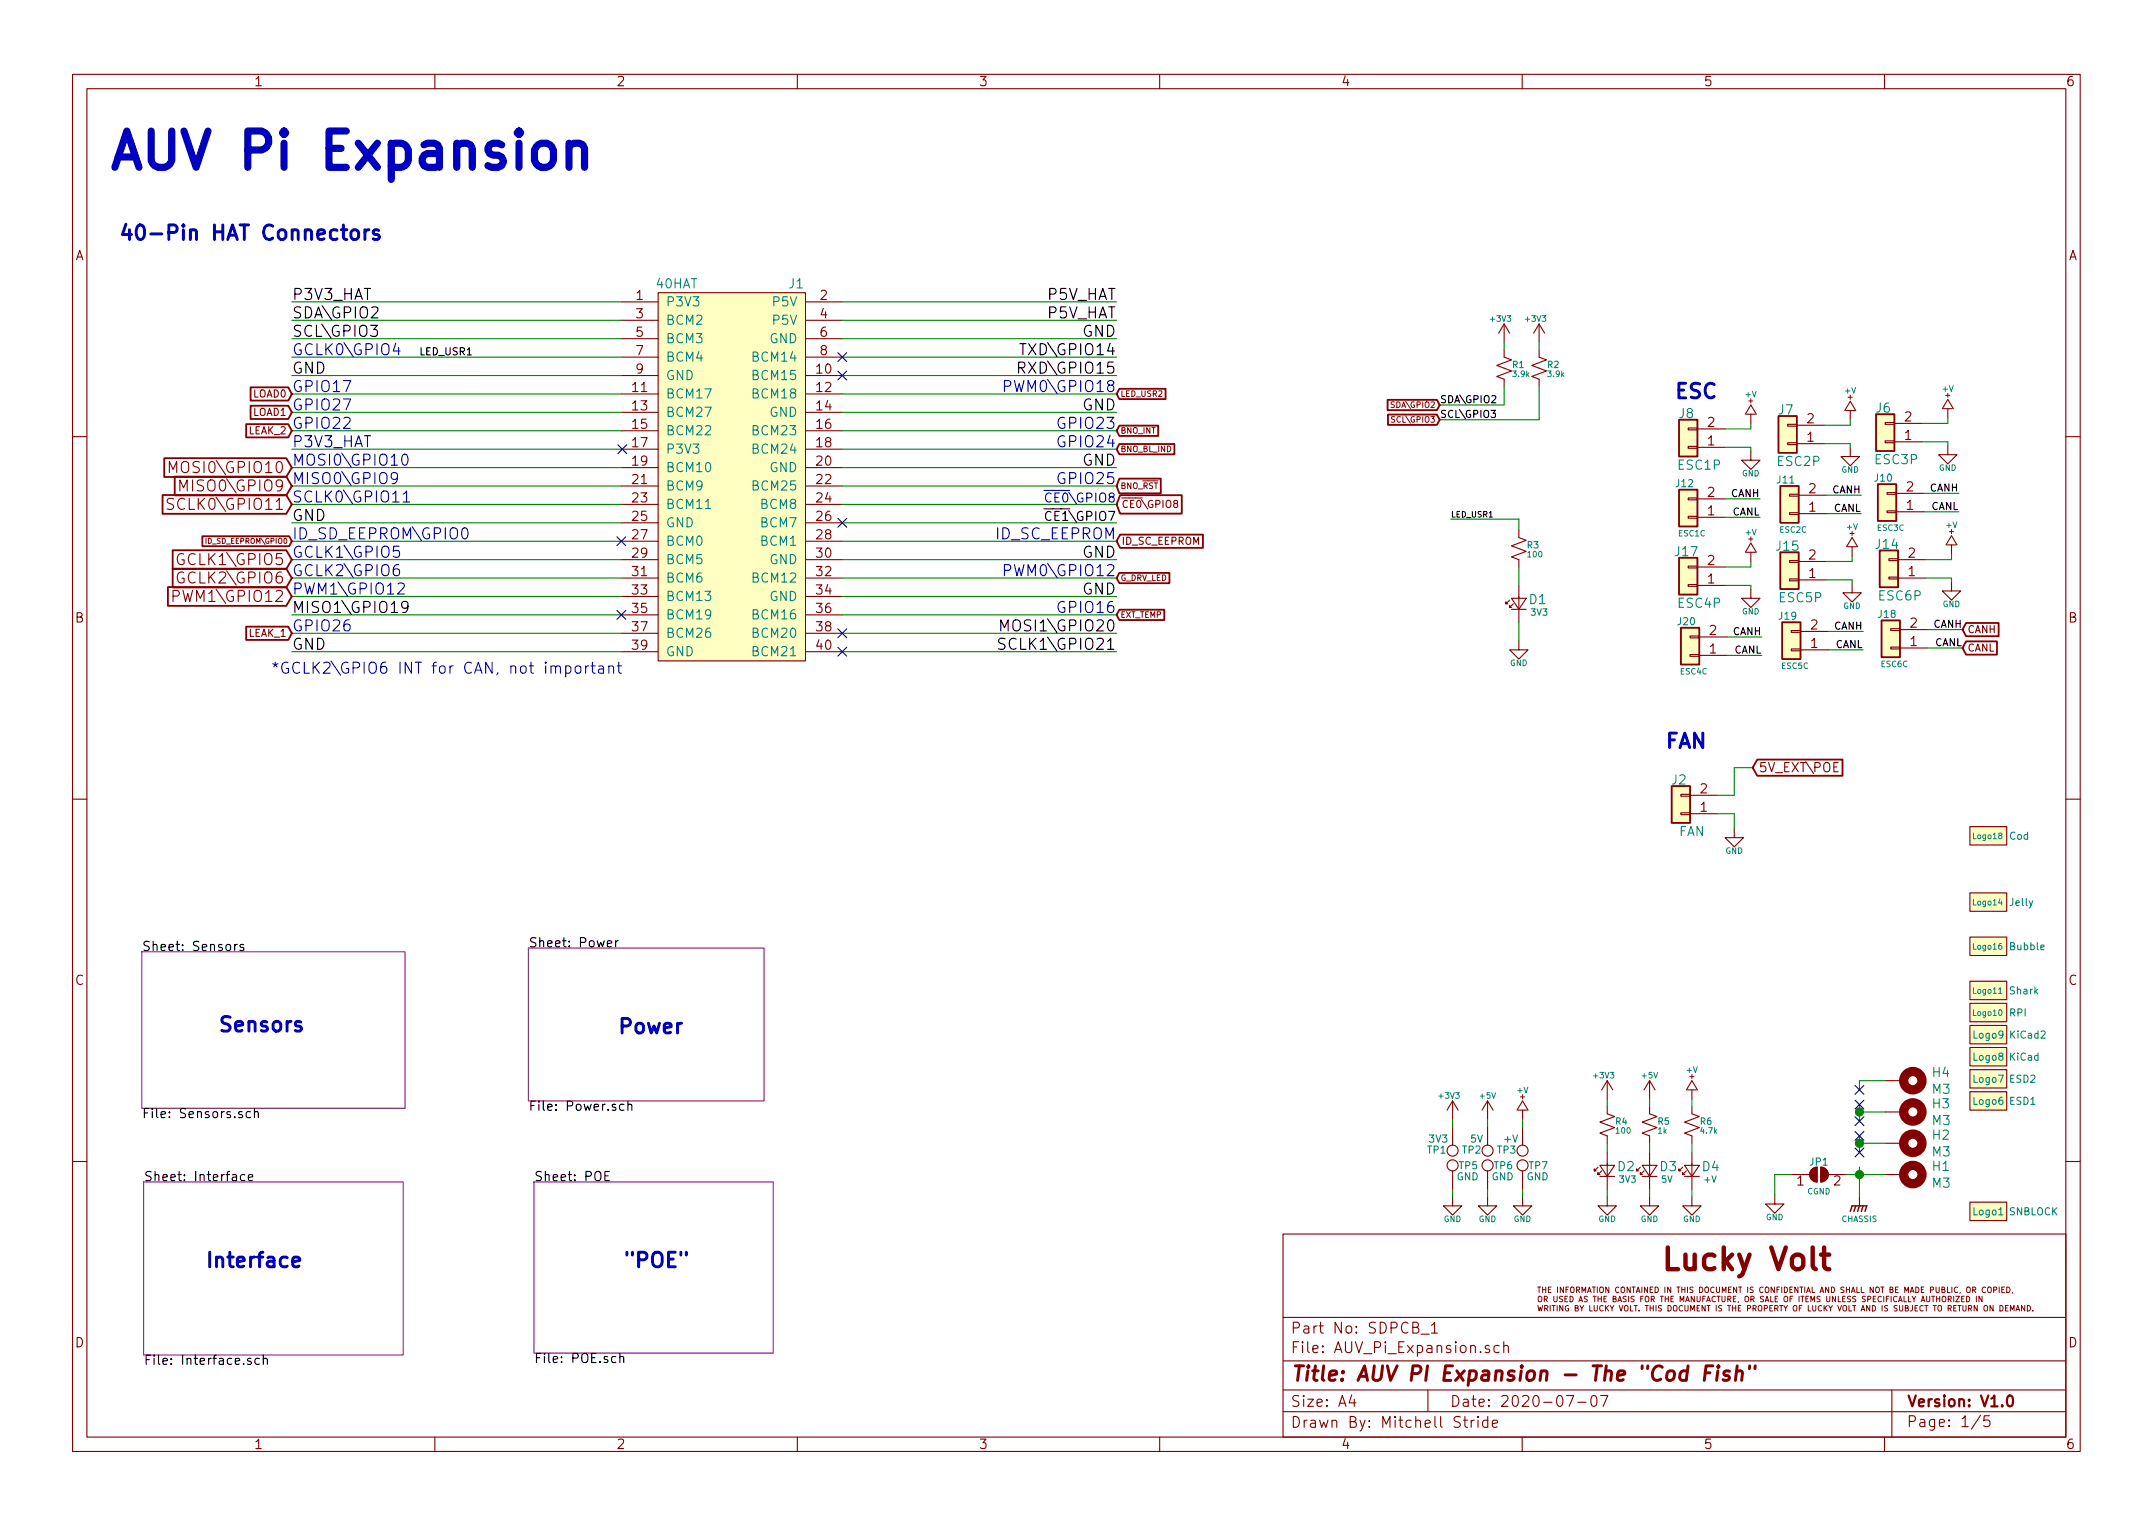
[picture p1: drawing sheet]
<svg xmlns="http://www.w3.org/2000/svg" width="297mm" height="210mm" viewBox="0 0 297 210" stroke-linecap="round" stroke-linejoin="round" font-family="sans-serif">
<g fill="none" stroke="#840000" stroke-width=".15">
<path d="M10 10.3h277v189.9h-277zM12 12.2h273v186.1h-273zM60 10.3v1.9M110 10.3v1.9M160 10.3v1.9M210 10.3v1.9M260 10.3v1.9M85.7 41.7h5.1M85.7 51.8h5.1M85.7 54.4h5.1M85.7 56.9h5.1M85.7 59.4h5.1"/>
<path d="M85.7 44.2h5.1M85.7 46.7h5.1M85.7 49.3h5.1M90.8 40.4h20.3v50.8h-20.3zM111.1 41.7h5.1M111.1 51.8h5.1M111.1 54.4h5.1M111.1 56.9h5.1M111.1 59.4h5.1M111.1 44.2h5.1M111.1 46.7h5.1M111.1 49.3h5.1"/>
<path d="M207.5 48.3v1l1 .4-2 .7 2 .8-2 .7 1 .4v1M207.5 44.7v2.5M207.5 44.7l-.7 1.3M207.5 44.7l.8 1.3M212.3 48.3v1l1.1 .4-2.1 .7 2.1 .8-2.1 .7 1 .4v1M212.3 44.7l-.7 1.3M212.3 44.7v2.5M212.3 44.7l.8 1.3M232.9 59h1.3v.3h-1.3zM234.2 59.2h3.8M240.8 57.1l.8-1.2 .7 1.2M240.9 57.1h1.3"/>
<path d="M241.6 57.1v1.3M246.6 58.5h1.3v.3h-1.3zM247.9 58.7h3.8M254.5 56.6l.8-1.2 .7 1.2M254.6 56.6h1.3M255.3 56.6v1.3M260.1 58.3h1.3v.2h-1.3zM261.4 58.4h3.8M268 56.4l.7-1.3 .8 1.3M268.1 56.4h1.3M268.7 56.4v1.3M10 60.2h2"/>
<path d="M23.4 65.2v-1.5l.5 1.1 .5-1.1v1.5M24 68.8a.68 .68 0 0 0-.9 .1 .36 .36 0 0 0 .3 .6 .53 .53 0 0 1 .6 .5l-.1 .1a.62 .62 0 0 1-.8 .1M24.8 67.7v-1.5l.5 1.1 .5-1.1v1.5M85.7 62h5.1M85.7 64.5h5.1M85.7 67.1h5.1M85.7 69.6h5.1M85.7 72.1h5.1M85.7 74.7h5.1M85.7 77.2h5.1M85.7 79.8h5.1M111.1 62h5.1"/>
<path d="M111.1 64.5h5.1M111.1 67.1h5.1M111.1 69.6h5.1M111.1 72.1h5.1M111.1 74.7h5.1M111.1 77.2h5.1M111.1 79.8h5.1M162.1 69.5l-.2-.3 .2-.2h.2l.2 .2-.1 .2-.3 .1-.2 .1v.2l.2 .2h.2l.2-.2v-.2l-.2-.1M209.5 73.1v1.1l1.1 .3-2.1 .8 2.1 .8-2.1 .7 1 .4v1M232.9 68.7h1.3v.3h-1.3zM232.9 71.2h1.3v.3h-1.3zM232.9 61.6h1.3v.2h-1.3z"/>
<path d="M232.9 78.1h1.3v.3h-1.3zM234.2 71.4h3.8M234.2 68.8h3.8M234.2 61.7h3.8M234.2 78.2h3.8M240.8 76.2l.8-1.3 .7 1.3M240.9 76.2h1.3M241.6 62.2v1.3h1.2l-1.2 1.3-1.3-1.3h1.3M241.6 76.2v1.3M246.6 61.1h1.3v.2h-1.3zM246.9 68.2h1.3v.2h-1.3zM246.9 70.7h1.3v.3h-1.3z"/>
<path d="M246.9 77.3h1.3v.3h-1.3zM246.9 79.9h1.3v.2h-1.3zM247.9 61.2h3.8M248.2 70.9h3.8M248.2 68.3h3.8M248.2 77.5h3.8M254.8 75.4l.7-1.2 .8 1.2M254.9 75.4h1.3M255.3 61.7v1.3h1.2l-1.2 1.3-1.3-1.3h1.3M255.5 75.4v1.3M260.1 60.8h1.3v.3h-1.3zM260.3 67.9h1.3v.3h-1.3z"/>
<path d="M260.3 70.5h1.3v.2h-1.3zM260.6 77.1h1.3v.2h-1.3zM260.6 79.6h1.3v.3h-1.3zM261.4 61h3.8M261.6 70.6h3.8M261.6 68.1h3.8M261.9 77.2h3.8M261.9 79.8h3.8M268.5 75.2l.7-1.3 .8 1.3M268.6 75.2h1.3M268.7 61.5v1.2h1.3l-1.3 1.3-1.2-1.3h1.2M269.2 75.2v1.2"/>
<path d="M285 60.2h2M23.9 82.2h.6a.41 .41 0 0 0 .3-.4 .41 .41 0 0 0-.3-.3h-.6v1.5M85.7 82.3h5.1M85.7 84.8h5.1M85.7 87.4h5.1M85.7 89.9h5.1M111.1 82.3h5.1M111.1 84.8h5.1M111.1 87.4h5.1M111.1 89.9h5.1M208.3 82.8l-.5 .5v-.2v.2h.2M208.5 82.5h2.1l-1.1 1.6z"/>
<path d="M208.5 84.1h2.1M208.8 83.3l-.5 .5v-.2v.2h.2M209.5 88.4v1.3h1.3l-1.3 1.2-1.2-1.2h1.2M209.5 80.8v5M232.9 80.6h1.3v.3h-1.3zM233.2 87.8h1.2v.2h-1.2zM233.2 90.3h1.2v.2h-1.2zM234.2 80.8h3.8M234.4 90.4h3.9M234.4 87.9h3.9M241.6 81.3v1.2h1.2l-1.2 1.3-1.3-1.3h1.3M247.1 87h1.3v.2h-1.3z"/>
<path d="M247.1 89.5h1.3v.3h-1.3zM248.2 80h3.8M248.4 89.7h3.8M248.4 87.1h3.8M255.5 80.5v1.3h1.3l-1.3 1.3-1.2-1.3h1.2M260.9 86.7h1.2v.3h-1.2zM260.9 89.3h1.2v.2h-1.2zM262.1 89.4h3.8M262.1 86.9h3.8M269.2 80.3v1.2h1.3l-1.3 1.3-1.2-1.3h1.2M10 110.3h2M231.9 109.6h1.3v.2h-1.3z"/>
<path d="M231.9 112.1h1.3v.3h-1.3zM233.2 112.3h3.8M233.2 109.7h3.8M239.3 114.3v1.3h1.2l-1.2 1.2-1.3-1.2h1.3M271.8 114h5.1v2.6h-5.1zM285 110.3h2M271.8 135.4h5.1v2.5h-5.1zM271.8 129.3h5.1v2.5h-5.1zM271.8 123.2h5.1v2.5h-5.1zM271.8 138.4h5.1v2.6h-5.1zM200.4 151.9v2.5M200.4 155.4v2.6"/>
<path d="M200.4 151.9l-.8 1.3M200.4 151.9l.8 1.3M205.2 151.9v2.5M205.2 155.4v2.6M205.2 151.9l-.7 1.3M205.2 151.9l.8 1.3M209.3 153.2l.8-1.3 .7 1.3M209.4 153.2h1.3M210.1 153.2v1.2M210.1 155.4v2.6M221.7 152.6v1.1l1.1 .3-2.1 .8 2.1 .8-2.1 .7 1 .4v1M221.7 149.1v2.5"/>
<path d="M221.7 159v5.1M221.7 149.1l-.7 1.3M221.7 149.1l.8 1.3M227.6 152.6v1.1l1 .3-2 .8 2 .8-2 .7 1 .4v1M227.6 149.1v2.5M227.6 159v5.1M227.6 149.1l-.8 1.3M227.6 149.1l.7 1.3M232.7 150.4l.7-1.3 .8 1.3M232.8 150.4h1.3M233.4 152.6v1.1l1 .3-2 .8 2 .8-2 .7 1 .4v1M233.4 150.4v1.2"/>
<path d="M233.4 159v5.1M260.1 149.1h2.5M260.1 157.7h2.5M260.1 153.4h2.5M271.8 141.5h5.1v2.5h-5.1zM271.8 144.5h5.1v2.6h-5.1zM271.8 147.6h5.1v2.5h-5.1zM271.8 150.6h5.1v2.6h-5.1zM10 160.2h2M177 170.3h108v28h-108zM200.4 165.1v1.3h1.3l-1.3 1.2-1.3-1.2h1.3M200.4 161.5v2.6"/>
<path d="M205.2 165.1v1.3h1.3l-1.3 1.2-1.2-1.2h1.2M205.2 161.5v2.6M210.1 165.1v1.3h1.2l-1.2 1.2-1.3-1.2h1.3M210.1 161.5v2.6M220.5 161l-.5 .5v-.2v.2h.2M220.7 160.8h2.1l-1.1 1.5zM220.7 162.3h2.1M221 161.5l-.5 .5v-.2v.2h.2M221.7 165.1v1.3h1.3l-1.3 1.2-1.2-1.2h1.2M226.3 161l-.5 .5v-.2v.2h.3M226.6 160.8h2l-1 1.5zM226.6 162.3h2"/>
<path d="M226.8 161.5l-.5 .5v-.2v.2h.3M227.6 165.1v1.3h1.3l-1.3 1.2-1.3-1.2h1.3M232.2 161l-.6 .5v-.2v.2h.3M232.4 160.8h2l-1 1.5zM232.4 162.3h2M232.7 161.5l-.5 .5v-.2v.2h.2M233.4 165.1v1.3h1.3l-1.3 1.2-1.2-1.2h1.2M244.9 164.8v1.3h1.2l-1.2 1.3-1.3-1.3h1.3M247.1 162h2.6M249.9 161.4l.4-.3 .4-.1v2.1a1.03 1.03 0 0 1-.9-.6 1.03 1.03 0 0 1 .1-1.1zM251.2 161a1.02 1.02 0 0 1 1 1 1.02 1.02 0 0 1-1 1.1zM252.2 162h2.6"/>
<path d="M256.5 165.1v1.3M260.1 162h2.5M271.8 165.9h5.1v2.5h-5.1zM285 160.2h2M60 198.3v1.9M110 198.3v1.9M160 198.3v1.9M177 194.8h108M177 191.8h108M177 187.8h108M177 181.8h108M186.5 192.5l-.4 1h1"/>
<path d="M186.8 193v1M196.1 184.1h1.1M197 191.8v3M197.5 182.8l.4-.4v1.5M197.5 183.9h.8M201.9 195.9h.6M202.1 195.4v1.3l.1 .1 .3 .1M203 195.9v1M203.4 195.9l-.3 .1-.1 .2M203.9 195.4l-.1 .1 .1 .1v-.2v.2M203.9 195.9v1M205.3 196a.48 .48 0 0 0-.7 .1l-.1 .1 .1 .6a.48 .48 0 0 0 .7 0"/>
<path d="M205.3 195.4v1.5M205.5 185.7l-.4-.1-.2 .3a.48 .48 0 0 0 .6 .3v.1v.2l-.2 .1-.4-.1M205.9 196.4l.7-.1v-.3l-.5-.1-.2 .2 .1 .7 .1 .1 .5-.1M206.8 185.7a.53 .53 0 0 0-.6 0v.8a.53 .53 0 0 0 .6 0M207.5 185.7a.38 .38 0 0 1 .6 .1v.8M207.5 185.1v1.5M210 198.3v1.9M216.1 192.5h1l-.6 1.5M217.7 193.5h1.1M219.6 192.7a.37 .37 0 0 1 .4-.2 .37 .37 0 0 1 .3 .3v.3a.72 .72 0 0 1-.3 .9l-.4-.1a1.41 1.41 0 0 1 0-1.2zM220.8 192.5h1l-.6 1.5M260 198.3v1.9"/>
<path d="M261 191.8v6.5M273.3 195.2l-1.3 2M274.5 195.3h-.7l-.1 .7a.62 .62 0 0 1 .7 0l.1 .2v.5l-.2 .1h-.4l-.2-.1"/>
<circle cx="200.4" cy="158.7" r=".76"/>
<circle cx="205.2" cy="158.7" r=".76"/>
<circle cx="210.1" cy="158.7" r=".76"/>
<circle cx="200.4" cy="160.8" r=".76"/>
<circle cx="205.2" cy="160.8" r=".76"/>
<circle cx="210.1" cy="160.8" r=".76"/>
</g>
<path d="M277 192.7a.37 .37 0 0 1 .4-.2 .37 .37 0 0 1 .3 .3v.3a.72 .72 0 0 1-.3 .9l-.4-.1a1.41 1.41 0 0 1 0-1.2z" fill="none" stroke="#840000" stroke-width=".3"/>
<path d="M235.3 189.4h.6M236.3 188.4h-.9l-.3 2M237 189.1l-.2 1.3M237.1 188.4l-.1 .1 .1 .1 .1-.1-.1-.1v.2M238.6 189.2a.49 .49 0 0 0-.8 .3l.3 .3 .4 .1 .1 .3-.3 .2-.6-.1M239.6 189.3a.5 .5 0 0 1 .8 .1l-.1 1M239.7 188.4l-.3 2M241.4 188.4v.4M242.2 188.4l-.1 .4" fill="none" stroke="#840000" stroke-width=".41"/>
<g fill="none" stroke="#840000" stroke-width=".14">
<path d="M28.4 74.3v.7M212.1 177.6h.5M212.2 178.9l.2-.1 .2 .1a.46 .46 0 0 1-.1 .7l-.3-.1zM212.3 177.6v.7M212.8 177.6v.7M212.8 177.9h.5M213.1 179.2h.3v-.3l-.3-.1v.8M213.2 179.2l.3 .4M213.3 177.6v.7M213.6 177.9h.3M214 177.6h-.4v.7h.4M214.4 178.8v.6l.1 .2h.3v-.2v-.6"/>
<path d="M214.9 177.6v.7M215.6 178.9l-.3-.1-.1 .1v.2l.3 .2 .1 .1-.2 .2h-.3M215.7 177.6v.7l-.4-.7v.7M215.9 179.2h.3M216.1 177.9h.2M216.3 178.8h-.4v.8h.4M216.4 177.6h-.3v.7M216.6 178.8a.38 .38 0 0 1 .4 .4 .38 .38 0 0 1-.4 .4zM216.7 177.7l.3-.1 .2 .2-.1 .4-.3 .1a.54 .54 0 0 1-.1-.6zM217.5 178l.4-.1v-.3h-.4v.7M217.7 178l.2 .3M217.8 179.6l.3-.8 .2 .8"/>
<path d="M217.9 179.4h.4M218.3 178.3v-.7l.2 .5 .3-.5v.7M219 178.9l-.3-.1-.1 .1a.34 .34 0 0 0 .3 .4v.3h-.3M219 178.3l.3-.7 .2 .7M219.1 178.1h.4M219.7 177.6h.4M219.8 178.8h.4M219.9 177.6v.7M220 178.8v.8M220.4 177.6v.7M220.5 179.2h.4M220.5 178.8v.8"/>
<path d="M220.7 177.7l.2-.1 .3 .1v.4l-.1 .2h-.2l-.2-.1zM220.9 178.8v.8M221.3 179.2h.2M221.6 178.8h-.3v.8h.3M222 177.6v.7l-.5-.7v.7M222.6 179.2h.3v-.3l-.3-.1v.8h.2l.2-.1v-.2l-.2-.1M223.2 179.6l.3-.8 .2 .8M223.3 179.4h.3M223.3 177.6a.35 .35 0 0 0-.4 .4 .35 .35 0 0 0 .4 .3M223.7 177.7l.1-.1h.2a.46 .46 0 0 1 0 .7l-.3-.1zM224.4 178.9h-.4v.2a.31 .31 0 0 1 .3 .4l-.4 .1M224.7 178.8v.8"/>
<path d="M224.9 177.6v.7l-.4-.7v.7M225.2 177.6h.4M225.4 177.6v.7M225.5 178.9h-.5a.34 .34 0 0 0 .4 .4v.3h-.4M225.8 178.3l.2-.7 .3 .7M225.8 178.1h.4M226.4 179.2h.2M226.5 177.6v.7M226.7 178.8h-.3v.8M227 178.9l.2-.1 .3 .1v.4l-.1 .3h-.2l-.2-.1zM227.3 177.6v.7l-.4-.7v.7M227.7 177.9h.2"/>
<path d="M227.8 179.2h.4v-.3l-.4-.1v.8M228 179.2l.2 .4M228 177.6h-.3v.7h.3M228.3 177.6a.39 .39 0 0 1 .5 .3 .39 .39 0 0 1-.5 .4zM229.1 178.8h.4M229.3 178.8v.8M229.7 177.6v.7M229.7 179.2h.5M229.7 178.8v.8M230.2 178.8v.8M230.5 177.6v.7l-.4-.7v.7M230.5 179.2h.3"/>
<path d="M230.9 178.8h-.4v.8h.4M231.5 177.6v.7M231.8 179.6v-.8l.3 .6 .2-.6v.8M232 177.9h.5M232 177.6v.7M232.5 177.6v.7M232.6 179.6l.2-.8 .3 .8M232.6 179.4h.4M232.8 177.6v.7M233.6 177.6h-.4a.34 .34 0 0 0 .4 .4l-.1 .3h-.4M233.8 178.8v.8l-.5-.8v.8M234.1 178.8v.6l.2 .2h.2l.1-.2v-.6"/>
<path d="M234.5 177.6a.38 .38 0 0 1 .4 .3 .38 .38 0 0 1-.4 .4zM234.9 179.2h.3M235.3 177.7l.2-.1 .2 .2v.4l-.4 .1a.54 .54 0 0 1 0-.6zM235.3 178.8h-.4v.8M235.5 179.6l.2-.8 .3 .8M235.5 179.4h.4M236.5 177.6a.33 .33 0 0 0-.5 .3 .33 .33 0 0 0 .5 .4M236.7 178.9a.34 .34 0 0 0-.5 .3 .34 .34 0 0 0 .5 .3M236.8 177.6v.6l.2 .1h.2v-.7M236.9 178.8h.4M237.1 178.8v.8M237.6 178.8v.6l.1 .2 .3-.1v-.7"/>
<path d="M237.6 178.3v-.7l.3 .5 .2-.5v.7M238.4 179.2h.3l.1-.3-.4-.1v.8M238.5 177.9h.2M238.6 179.2l.2 .4M238.8 177.6h-.3v.7h.3M239.1 179.2h.3M239.5 178.8h-.4v.8h.4M239.6 177.6v.7l-.4-.7v.7M239.9 179.6l-.1 .1M240.1 177.6v.7M240.8 178.9l.1-.1 .2 .1a.44 .44 0 0 1-.1 .7l-.2-.1zM241.1 177.6v.7"/>
<path d="M241.6 179.2h.3l.1-.3-.4-.1v.8M241.8 179.2l.2 .4M241.9 177.6h-.3l-.1 .1v.2a.31 .31 0 0 1 .4 .4h-.4M243.2 177.6a.34 .34 0 0 0-.4 .1 .34 .34 0 0 0 0 .4l.1 .2h.3M243.3 178.9h-.4a.34 .34 0 0 0 .4 .4l-.1 .3h-.3M243.5 179.6l.3-.8 .2 .8M243.6 177.7l.1-.1h.2a.44 .44 0 0 1-.1 .7l-.2-.1zM243.6 179.4h.4M244.3 178.8v.8h.4M244.8 177.6v.7l-.5-.7v.7M244.9 179.2h.3M245.2 177.9h.2"/>
<path d="M245.3 178.8h-.4v.8h.4M245.5 177.6h-.3v.7M245.8 177.6v.7M246.2 177.6a.38 .38 0 0 1 .4 .3 .38 .38 0 0 1-.4 .4zM246.2 178.9l.3-.1 .1 .3v.4l-.3 .1a.54 .54 0 0 1-.1-.7zM246.9 177.9h.3M247 179.2h.2M247.3 177.6h-.4v.7h.4M247.3 178.8h-.3v.8M248.1 177.6v.7l-.5-.7v.7M248.2 178.8v.8M248.5 178.8h.4"/>
<path d="M248.5 177.6v.7M248.7 178.8v.8M249 177.6v.7M249.1 179.2h.3M249.3 178.3l.2-.7 .3 .7M249.3 178.1h.4M249.5 178.8h-.4v.8h.4M249.8 179.6v-.8l.3 .6 .2-.6v.8M250 177.6v.7h.4M251.1 178.3l.3-.7 .2 .7M251.1 178.9h-.4a.34 .34 0 0 0 .4 .4l-.1 .3h-.3M251.2 178.1h.3"/>
<path d="M252 178.8v.6l.2 .2 .2-.1 .1-.7M252.3 177.6v.7l-.4-.7v.7M252.7 177.6a.38 .38 0 0 1 .4 .3 .38 .38 0 0 1-.4 .4zM253.2 178.8v.8l-.4-.8v.8M253.6 178.8v.8h.4M254.2 179.2h.3M254.4 177.6h-.4a.34 .34 0 0 0 .4 .4l-.1 .3h-.3M254.6 178.8h-.4v.8h.4M254.7 177.9h.5M254.7 177.6v.7M255.2 177.6v.7M255.3 178.9l-.3-.1-.1 .1a.34 .34 0 0 0 .4 .4l-.1 .3h-.3"/>
<path d="M255.4 178.3l.3-.7 .2 .7M255.5 178.1h.4M256 178.9l-.2-.1-.2 .2 .1 .2 .3 .1v.3h-.4M256.2 177.6v.7h.3M256.8 177.6v.7h.4M257.4 178.9l-.4-.1-.1 .1a.34 .34 0 0 0 .4 .4v.3h-.4M257.7 179.2h.3l.1-.3-.4-.1v.8M258.4 177.6v.7l-.4-.7v.7M258.4 179.2h.3M258.8 177.7l.2-.1h.2a.44 .44 0 0 1-.1 .7l-.3-.1zM258.8 178.8h-.4v.8h.4M259.5 177.6h.4"/>
<path d="M259.6 178.9a.34 .34 0 0 0-.5 .3 .34 .34 0 0 0 .5 .3M259.7 177.6v.7M259.9 178.8v.8M260.2 179.2h.3M260.6 178.8h-.4v.8M260.8 177.9h.3v-.3h-.3v.7h.3l.1-.2-.2-.2M260.9 178.8v.8M261.5 177.9h.3M261.7 178.9a.35 .35 0 0 0-.5 .3 .35 .35 0 0 0 .5 .4v-.1M261.9 177.6h-.4v.7h.4M261.9 179.6l.3-.8 .2 .8M262 179.4h.4"/>
<path d="M262.7 178.8v.8h.3M262.8 178.3v-.7l.2 .5 .3-.5v.7M263.3 178.8v.8h.4M263.6 178.3l.2-.7 .3 .7M263.6 178.1h.4M263.8 178.8l.3 .4 .2-.4M264.1 179.2v.4M264.3 177.6a.38 .38 0 0 1 .4 .3 .38 .38 0 0 1-.4 .4zM265 179.6l.3-.8 .3 .8M265.1 177.9h.2M265.1 179.4h.4M265.4 177.6h-.3v.7h.3"/>
<path d="M265.8 178.8v.6l.1 .2h.3v-.2v-.6M266.3 178l.5-.1v-.3h-.5v.7M266.5 178.8h.4M266.7 178.8v.8M267.1 177.6v.6l.2 .1h.2v-.7M267.2 179.2h.4M267.2 178.8v.8M267.6 178.8v.8M267.9 177.9h.4v-.3h-.4v.7h.3l.2-.2-.2-.2M268 178.9l.1-.1 .3 .1 .1 .4-.1 .3h-.3l-.1-.1zM268.7 177.6v.7h.3M268.8 179.2h.4v-.3l-.4-.1v.8"/>
<path d="M269 179.2l.2 .4M269.3 177.6v.7M269.5 178.8v.8M269.8 178.8h.5l-.5 .8h.5M270.1 177.6a.35 .35 0 0 0-.5 .4 .35 .35 0 0 0 .5 .3M270.5 178.3l-.1 .1M270.6 179.2h.3M271 178.8h-.4v.8h.4M271.3 178.8a.38 .38 0 0 1 .5 .4 .38 .38 0 0 1-.5 .4zM271.3 177.7l.2-.1 .3 .1v.4l-.1 .2h-.2l-.2-.1zM272.2 178l.3-.1v-.3h-.3v.7M272.3 178l.3 .3"/>
<path d="M272.7 178.8v.8M273.5 178.8v.8l-.5-.8v.8M273.9 177.6a.34 .34 0 0 0-.4 .3 .34 .34 0 0 0 .4 .4M274.3 177.7l.1-.1 .3 .1v.4l-.1 .2h-.2l-.1-.1zM275.1 178l.4-.1v-.3h-.4v.7M275.8 177.6v.7M276.2 177.9h.2M276.6 177.6h-.4v.7h.4M276.9 177.6a.39 .39 0 0 1 .4 .3 .39 .39 0 0 1-.4 .4zM277.7 178.3l-.1 .1M212.2 180.1l.1 .8 .2-.6 .1 .6 .2-.8M213.1 180.5h.4v-.3l-.4-.1v.8"/>
<path d="M213.3 180.5l.3 .4M213.9 180.1v.8M214.1 180.1h.5M214.4 180.1v.8M214.8 180.1v.8M215.6 180.1v.8l-.4-.8v.8M216.4 180.2a.34 .34 0 0 0-.5 .3 .34 .34 0 0 0 .5 .3v-.3h-.1M217.3 180.5l.4-.1v-.2l-.4-.1v.8h.3l.2-.3-.2-.1M218 180.1l.2 .4 .3-.4M218.2 180.5v.4M219.3 180.1v.8h.4M219.9 180.1v.6l.2 .2 .2-.1 .1-.7"/>
<path d="M221.2 180.2a.34 .34 0 0 0-.5 .3 .34 .34 0 0 0 .5 .3M221.5 180.1v.8M221.6 180.4l.3 .5M221.9 180.1l-.4 .4M222.1 180.1l.3 .4 .3-.4M222.4 180.5v.4M223.4 180.1l.2 .8 .3-.8M224.2 180.2l.2-.1 .2 .3v.4h-.4a.54 .54 0 0 1 0-.6zM224.9 180.1v.8h.4M225.5 180.1h.4M225.7 180.1v.8M226.1 180.8v.1"/>
<path d="M227 180.1h.4M227.2 180.1v.8M227.7 180.1v.8M227.7 180.5h.4M228.1 180.1v.8M228.5 180.1v.8M229.2 180.2l-.3-.1-.1 .1v.2l.4 .1v.2l-.1 .2-.3-.1M230.1 180.1a.39 .39 0 0 1 .5 .4 .39 .39 0 0 1-.5 .4zM230.9 180.2l.1-.1 .3 .1 .1 .4-.1 .2-.3 .1-.1-.1zM232.1 180.2a.34 .34 0 0 0-.5 .3 .34 .34 0 0 0 .5 .3M232.5 180.1v.6l.1 .2 .3-.1v-.7M233.2 180.9v-.8l.3 .6 .3-.6v.8"/>
<path d="M234.1 180.5h.3M234.5 180.1h-.4v.8h.4M235.3 180.1v.8l-.5-.8v.8M235.5 180.1h.4M235.7 180.1v.8M236.8 180.1v.8M237.5 180.2l-.3-.1-.1 .1a.34 .34 0 0 0 .4 .4v.2h-.4M238.3 180.1h.5M238.6 180.1v.8M239 180.5h.5M239 180.1v.8M239.5 180.1v.8"/>
<path d="M239.8 180.5h.3M240.2 180.1h-.4v.8h.4M241.1 180.5l.4-.1v-.2l-.4-.1v.8M241.9 180.5l.4-.1v-.2l-.4-.1v.8M242 180.5l.3 .4M242.6 180.2l.3-.1 .2 .3v.4h-.4a.54 .54 0 0 1-.1-.6zM243.4 180.5h.4v-.3l-.4-.1v.8M244.2 180.5h.2M244.6 180.1h-.4v.8h.4M244.9 180.5h.3l.1-.3-.4-.1v.8M245.1 180.5l.2 .4M245.5 180.1h.4"/>
<path d="M245.7 180.1v.8M246.1 180.1l.3 .4 .2-.4M246.4 180.5v.4M247.4 180.2l.3-.1 .2 .3v.4h-.4a.54 .54 0 0 1-.1-.6zM248.2 180.5h.3M248.6 180.1h-.4v.8M249.5 180.1v.8h.3M250.1 180.1v.6l.1 .2 .3-.1v-.7M251.3 180.2a.34 .34 0 0 0-.5 .3 .34 .34 0 0 0 .5 .3M251.7 180.1v.8M251.8 180.4l.3 .5M252.1 180.1l-.4 .4"/>
<path d="M252.3 180.1l.3 .4 .2-.4M252.6 180.5v.4M253.5 180.1l.3 .8 .3-.8M254.3 180.2l.3-.1 .2 .3-.1 .4h-.3a.54 .54 0 0 1-.1-.6zM255.1 180.1v.8h.4M255.6 180.1h.4M255.8 180.1v.8M256.8 180.9l.2-.8 .3 .8M256.8 180.7h.4M258 180.1v.8l-.5-.8v.8M258.3 180.1a.39 .39 0 0 1 .5 .4 .39 .39 0 0 1-.5 .4zM259.7 180.1v.8"/>
<path d="M260.4 180.2l-.3-.1-.1 .2v.1a.31 .31 0 0 1 .4 .4h-.4M261.7 180.2l-.3-.1-.1 .1v.2l.4 .1v.2l-.1 .2-.3-.1M262.1 180.1v.6l.1 .2 .2-.1 .1-.1v-.6M262.9 180.5l.3-.1v-.2l-.3-.1v.8h.2l.2-.1v-.2l-.2-.1M263.9 180.1v.6l-.2 .1-.1 .1M264.2 180.5h.3M264.6 180.1h-.4v.8h.4M265.3 180.2a.34 .34 0 0 0-.4 0 .34 .34 0 0 0 0 .5l.1 .1h.3M265.6 180.1h.4M265.8 180.1v.8M266.7 180.1h.5M266.9 180.1v.8"/>
<path d="M267.4 180.2l.1-.1 .3 .1 .1 .4-.1 .2-.3 .1-.1-.1zM268.8 180.5l.4-.1v-.2l-.4-.1v.8M269 180.5l.2 .4M269.5 180.5h.3M269.9 180.1h-.4v.8h.4M270.1 180.1h.5M270.3 180.1v.8M270.8 180.1v.6l.2 .2 .2-.1v-.7M271.6 180.5h.4v-.3l-.4-.1v.8M271.8 180.5l.2 .4M272.8 180.1v.8l-.4-.8v.8M273.8 180.2l.2-.1 .2 .1v.4l-.1 .2-.2 .1-.1-.1-.1-.4z"/>
<path d="M275 180.1v.8l-.5-.8v.8M275.9 180.1a.38 .38 0 0 1 .5 .4 .38 .38 0 0 1-.5 .4zM276.7 180.5h.2M277.1 180.1h-.4v.8h.4M277.4 180.9v-.8l.2 .6 .3-.6v.8M278.1 180.9l.3-.8 .2 .8M278.2 180.7h.4M279.3 180.1v.8l-.4-.8v.8M279.7 180.1a.38 .38 0 0 1 .4 .4 .38 .38 0 0 1-.4 .4zM280.5 180.8v.1"/>
</g>
<path d="M251.2 173.1h1.2M251.7 172.1v2.6l.1 .2 .3 .2h.3" fill="none" stroke="#840000" stroke-width=".61"/>
<path d="M19.6 131.3h36.3v21.6h-36.3zM72.9 130.8h32.5v21.1h-32.5zM19.8 163.1h35.8v23.8h-35.8zM73.7 163.1h33v23.6h-33z" fill="none" stroke="#840084" stroke-width=".15"/>
<g fill="none" stroke="#000" stroke-width=".15">
<path d="M140.5 50.7h.6a.41 .41 0 0 0 .3-.4 .41 .41 0 0 0-.3-.3h-.6v1.5M140.7 47.4h.9M144 70.2h1.3M145 70.7a.5 .5 0 0 0-.6 0 .5 .5 0 0 0-.2 .6 .47 .47 0 0 0 .3 .4 .47 .47 0 0 0 .5 0M56.3 83.6l-.3 .3h-.3l-.3-.3v-.3l.2-.2 .4-.1 .2 .1a1.06 1.06 0 0 1-.3 1.4h-.3M138.1 87v-1.5l.5 1.1 .5-1.1v1.5M138.7 88.1a.68 .68 0 0 0-.9 .1 .36 .36 0 0 0 .3 .6 .53 .53 0 0 1 .6 .5l-.1 .1a.62 .62 0 0 1-.8 .1M32.4 130.3v.8M32.7 130.3h-.2l-.1 .2M33.6 130.3a.32 .32 0 0 0-.5 .2l.1 .2 .4 .1 .1 .1-.1 .2h-.1h-.4M83.8 130.2l.6-.1-.1-.3h-.3l-.2 .2v.6h.5M84.9 129.8v.8"/>
<path d="M85.3 129.8h-.2l-.2 .2M34.6 153.4h-.4l-.2 .2v.4l.1 .1h.5M35.1 153.5l.1-.1a.31 .31 0 0 1 .4 .1v.7M35.1 152.9v1.3M86.1 152.4l-.4-.1-.2 .3v.4l.1 .1h.5M86.6 152.5l.1-.1a.31 .31 0 0 1 .5 .1v.7M86.6 151.9v1.3M33.8 162.1l-.4-.1-.2 .3v.4l.1 .1h.5M34.3 162.5l.6-.1-.1-.3-.4-.1-.1 .2v.6h.5M83.5 162.2h.4M84.1 161.6h-.6v1.3h.6M34.6 187.4a.32 .32 0 0 0-.5 .2l.1 .2h.3l.2 .2-.2 .2h-.4"/>
<path d="M35.8 187.4h-.4l-.2 .2v.4l.1 .2h.5M36.3 187.5l.1-.1a.32 .32 0 0 1 .5 .2v.6M36.3 187v1.2M85.5 187.3l.1-.1a.31 .31 0 0 1 .5 .1v.7M85.5 186.7v1.3"/>
</g>
<g fill="#ffffc2" stroke="#ffffc2" stroke-width=".14">
<path d="M231.6 67.6h2.6v5h-2.6z"/>
<path d="M271.8 135.4h5.1v2.5h-5.1z"/>
<path d="M271.8 129.3h5.1v2.5h-5.1z"/>
<path d="M271.8 123.2h5.1v2.5h-5.1z"/>
<path d="M231.6 57.9h2.6v5.1h-2.6z"/>
<path d="M245.4 57.4h2.5v5.1h-2.5z"/>
<path d="M258.8 57.1h2.6v5.1h-2.6z"/>
<path d="M271.8 138.4h5.1v2.6h-5.1z"/>
<path d="M90.8 40.4h20.3v50.8h-20.3z"/>
<path d="M245.6 67.1h2.6v5h-2.6z"/>
<path d="M259.1 66.8h2.5v5.1h-2.5z"/>
<path d="M230.6 108.5h2.6v5h-2.6z"/>
<path d="M231.6 77h2.6v5h-2.6z"/>
<path d="M271.8 114h5.1v2.6h-5.1z"/>
<path d="M259.6 85.6h2.5v5.1h-2.5z"/>
<path d="M259.3 75.9h2.6v5.1h-2.6z"/>
<path d="M245.9 85.8h2.5v5.1h-2.5z"/>
<path d="M245.6 76.2h2.6v5.1h-2.6z"/>
<path d="M231.9 86.6h2.5v5.1h-2.5z"/>
<path d="M271.8 141.5h5.1v2.5h-5.1z"/>
<path d="M271.8 144.5h5.1v2.6h-5.1z"/>
<path d="M271.8 147.6h5.1v2.5h-5.1z"/>
<path d="M271.8 150.6h5.1v2.6h-5.1z"/>
<path d="M271.8 165.9h5.1v2.5h-5.1z"/>
</g>
<g fill="none" stroke="#840000" stroke-width=".25">
<path d="M34 58.5h5.8l.5 .9-.5 .9h-5.8zM34.6 56h5.2l.5 .9-.5 .9h-5.2zM34.6 53.4h5.2l.5 1-.5 .9h-5.2zM154.4 53.6h6.4v1.5h-6.4l-.3-.7zM154.4 58.7h5.4v1.4h-5.4l-.3-.7zM191.4 55.2h6.8l.4 .7-.4 .7h-6.8zM191.5 57.2h6.7l.4 .7-.4 .7h-6.7zM231.6 57.9h2.6v5.1h-2.6zM245.4 57.4h2.5v5.1h-2.5zM258.8 57.1h2.6v5.1h-2.6zM22.4 68.3h17.1l.8 1.3-.8 1.3h-17.1zM22.7 63.2h16.8l.8 1.3-.8 1.3h-16.8z"/>
<path d="M23.8 75.9h15.7l.8 1.3-.8 1.3h-15.7zM23.8 78.5h15.7l.8 1.3-.8 1.2h-15.7zM24.1 65.8h15.4l.8 1.3-.8 1.2h-15.4zM27.9 74h12l.4 .7-.4 .7h-12zM154.4 66h5.7v2.1h-5.7l-.3-1zM154.4 79h6.9v1.5h-6.9l-.3-.7zM154.4 61.3h7.6v1.4h-7.6l-.3-.7zM154.5 73.8h11.5v1.8h-11.5l-.4-.9zM154.5 68.3h8.5v2.6h-8.5l-.4-1.3zM231.6 67.6h2.6v5h-2.6zM231.6 77h2.6v5h-2.6zM245.6 67.1h2.6v5h-2.6z"/>
<path d="M245.6 76.2h2.6v5.1h-2.6zM259.1 66.8h2.5v5.1h-2.5zM259.3 75.9h2.6v5.1h-2.6zM23.2 81h16.3l.8 1.3-.8 1.3h-16.3zM34 86.5h5.8l.5 .9-.5 .9h-5.8zM154.4 84.1h6.2v1.4h-6.2l-.3-.7zM231.9 86.6h2.5v5.1h-2.5zM245.9 85.8h2.5v5.1h-2.5zM259.6 85.6h2.5v5.1h-2.5zM271.2 85.9h4.5v1.9h-4.5l-.4-.9zM271.2 88.5h4.3v1.8h-4.3l-.4-.9zM230.6 108.5h2.6v5h-2.6z"/>
<path d="M242.4 104.8h11.8v2.2h-11.8l-.6-1.1z"/>
</g>
<path d="M275.7 137.1h.5" fill="none" stroke="#008484" stroke-width=".14"/>
<g fill="none" stroke="#840000" stroke-width="1.3">
<circle cx="263.9" cy="157.7" r="1.27"/>
<circle cx="263.9" cy="153.4" r="1.27"/>
<circle cx="263.9" cy="149.1" r="1.27"/>
<circle cx="263.9" cy="162" r="1.27"/>
</g>
<path d="M97.3 70.1h.7M275.8 167.6h.5" fill="none" stroke="#008484" stroke-width=".15"/>
<path d="M255.3 167.1l.2-.7h2.1l-.3 .7M256 166.4l-.2 .7M256.5 166.4l-.2 .7M257 166.4l-.2 .7" fill="none" stroke="#840000" stroke-width=".2"/>
<g fill="#840000" stroke="#840000" stroke-width=".15">
<path d="M249.9 161.4l.4-.3 .4-.1v2.1a1.03 1.03 0 0 1-.9-.6 1.03 1.03 0 0 1 .1-1.1z"/>
<path d="M251.2 161a1.02 1.02 0 0 1 1 1 1.02 1.02 0 0 1-1 1.1z"/>
</g>
<g fill="none" stroke="#008400" stroke-width=".15">
<path d="M40.3 46.7h45.4M40.3 44.2h45.4M40.3 54.4h45.4M40.3 41.7h45.4M40.3 49.3h45.4M40.3 56.9h45.4M40.3 59.4h45.4M40.3 51.8h45.4M116.2 46.7h37.9M116.2 44.2h37.9M116.2 54.4h37.9M116.2 41.7h37.9"/>
<path d="M116.2 49.3h37.9M116.2 56.9h37.9M116.2 59.4h37.9M116.2 51.8h37.9M207.5 53.3v2.6h-8.9M207.5 47.2v1.1M212.3 47.2v1.1M212.3 53.3v4.6h-13.7M241.6 58.4v.8h-3.6M255.3 57.9v.8h-3.6M268.7 57.7v.7h-3.5M40.3 79.8h45.4"/>
<path d="M40.3 77.2h45.4M40.3 62h45.4M40.3 67.1h45.4M40.3 74.7h45.4M40.3 72.1h45.4M40.3 64.5h45.4M40.3 69.6h45.4M116.2 79.8h37.9M116.2 77.2h37.9M116.2 62h37.9M116.2 67.1h37.9M116.2 74.7h37.9"/>
<path d="M116.2 72.1h37.9M116.2 64.5h37.9M116.2 69.6h37.9M200.2 71.6h9.3v1.5M209.5 78.2v2.6M238 61.7h3.6v.5M238 71.4h4.8M238 68.8h4.8M241.6 77.5v.7h-3.6M251.7 61.2h3.6v.5M252 70.9h4.8M252 68.3h4.8"/>
<path d="M255.5 76.7v.8h-3.5M265.2 61h3.5v.5M265.4 70.6h4.9M265.4 68.1h4.9M265.7 79.8h3.5v.5M269.2 76.4v.8h-3.5M40.3 82.3h45.4M40.3 89.9h45.4M40.3 87.4h45.4M40.3 84.8h45.4M116.2 82.3h37.9M116.2 89.9h37.9"/>
<path d="M116.2 87.4h37.9M116.2 84.8h37.9M209.5 85.8v2.6M238 80.8h3.6v.5M238.3 87.9h4.8M238.3 90.4h4.8M252 80h3.5v.5M252.2 87.1h4.8M252.2 89.7h4.8M265.9 86.9h4.9M265.9 89.4h4.9M237 112.3h2.3v2"/>
<path d="M241.8 105.9h-2.5v3.8h-2.3M200.4 154.4v1M205.2 154.4v1M210.1 154.4v1M221.7 151.6v1M221.7 157.7v1.3M227.6 151.6v1M227.6 157.7v1.3M233.4 151.6v1M233.4 157.7v1.3M256.5 152.4v2.3M256.5 156.7v2.3"/>
<path d="M256.5 157.7h3.6M256.5 153.4h3.6M260.1 149.1h-3.6v1.3M200.4 164.1v1M205.2 164.1v1M210.1 164.1v1M221.7 164.1v1M227.6 164.1v1M233.4 164.1v1M247.1 162h-2.2v2.8M254.8 162h5.3M256.5 161v4.1"/>
</g>
<g fill="none" stroke="#0000c2" stroke-width=".15">
<path d="M54.6 47.3l-.3 1.1h.9M55 47.9v1M138.6 53.3h.6a.41 .41 0 0 0 .3-.4 .41 .41 0 0 0-.3-.4h-.6v1.5M54.8 65.8l-.2 .3h-.5a.61 .61 0 0 1 0-.8l.2-.1h.3l.2 .1a1.06 1.06 0 0 1-.4 1.4h-.3M55 77.9a.62 .62 0 0 0-.7 .6v.8a.48 .48 0 0 0 .8 0 .65 .65 0 0 0-.1-.8 .51 .51 0 0 0-.7 .3M55.1 75.4h-.8v.7a.62 .62 0 0 1 .8 0 .65 .65 0 0 1-.1 .7l-.5 .1-.2-.2M55.6 62.8a.36 .36 0 0 1 .3-.1 .36 .36 0 0 1 .3 .2 .94 .94 0 0 1-.3 1.3 .36 .36 0 0 1-.4-.3 1.28 1.28 0 0 1 .1-1.1zM55.6 68.2l.5-.5v1.6M55.6 69.3h.9M138.6 78.7h.6a.41 .41 0 0 0 .3-.4 .41 .41 0 0 0-.3-.4h-.6v1.5M144 67.7h1.3M145 68.1a.5 .5 0 0 0-.6 0 .5 .5 0 0 0-.2 .6 .47 .47 0 0 0 .3 .5 .47 .47 0 0 0 .5 0"/>
<path d="M54.9 80.6l.2-.2h.4a.39 .39 0 0 1 .2 .7l-.9 .9h1M78.1 91.9h.4l.3 .2v.5l-.2 .2-.1 .1-.4-.1M79.4 92a.41 .41 0 0 1 .7 .1v.6a.41 .41 0 0 1-.4 .2 .41 .41 0 0 1-.4-.3zM80.8 91.9v1M81.2 91.9h-.3l-.1 .2M81.5 91.9h.6M81.7 91.4v1.3l.1 .1 .3 .1M82.6 91.9h.2h.4l.1 1M83.3 92.2l-.5 .1a.31 .31 0 0 0-.3 .3 .31 .31 0 0 0 .3 .3l.5-.1M84 92a.4 .4 0 0 1 .7 .1v.8M84 91.9v1M85.2 91.9h.5"/>
<path d="M85.4 91.4v1.3v.1l.3 .1"/>
</g>
<path d="M78.5 19.8v3.3M78.5 20.2a1.36 1.36 0 0 1 1.9-.2l.2 .5v2.6" fill="none" stroke="#0000c2" stroke-width=".99"/>
<path d="M48.5 31.9a.55 .55 0 0 1 .6-.2 .55 .55 0 0 1 .4 .4v.6a.55 .55 0 0 1-.6 .4 .55 .55 0 0 1-.5-.4v-.6zM50.3 31.7v1.3M50.9 31.7a.5 .5 0 0 0-.6 .4M52.2 31.8l-.4-.1-.3 .3 .1 .3 .6 .2 .1 .2-.1 .2-.2 .1-.5-.1M40.4 174.1l1-.2-.2-.4-.5-.1-.3 .3v.8l.1 .2 .2 .1 .5-.1" fill="none" stroke="#0000c2" stroke-width=".41"/>
<g fill="#008400" stroke="#008400" stroke-width=".25">
<circle cx="256.5" cy="162" r=".51"/>
<circle cx="256.5" cy="157.7" r=".51"/>
<circle cx="256.5" cy="153.4" r=".51"/>
</g>
<g fill="none" stroke="#000084" stroke-width=".15">
<path d="M115.6 48.7l1.2 1.2M115.6 51.2l1.2 1.2M116.8 48.7l-1.2 1.2M116.8 51.2l-1.2 1.2M85.1 74.1l1.2 1.2M85.2 61.4l1.3 1.2M86.3 74.1l-1.2 1.2M86.5 61.4l-1.3 1.2M115.6 71.5l1.2 1.2M116.8 71.5l-1.2 1.2M85.1 84.2l1.2 1.2M86.3 84.2l-1.2 1.2"/>
<path d="M115.6 86.8l1.2 1.2M115.6 89.3l1.2 1.2M116.8 86.8l-1.2 1.2M116.8 89.3l-1.2 1.2M255.9 151.8l1.2 1.2M255.9 149.8l1.2 1.2M255.9 156.1l1.2 1.2M255.9 154.1l1.2 1.2M255.9 158.4l1.2 1.2M257.1 151.8l-1.2 1.2M257.1 149.8l-1.2 1.2M257.1 156.1l-1.2 1.2"/>
<path d="M257.1 154.1l-1.2 1.2M257.1 158.4l-1.2 1.2"/>
</g>
<text font-size="7" fill="#0000c2" x="14.7" y="23.3">AUV Pi Expansion</text>
<text font-size="4.2" fill="#840000" x="229" y="175.3">Lucky Volt</text>
<g font-size="2.8" fill="#0000c2">
<text x="16.3" y="33.1">40-Pin HAT Connectors</text>
<text x="230.9" y="55">ESC</text>
<text x="229.6" y="103.2">FAN</text>
<text x="30" y="142.4">Sensors</text>
<text x="85.1" y="142.6">Power</text>
<text x="28.2" y="174.9">Interface</text>
<text x="85.9" y="174.9">&quot;POE&quot;</text>
</g>
<text font-size="2.8" fill="#840000" x="178" y="190.5">Title: AUV PI Expansion - The &quot;Cod Fish&quot;</text>
<g font-size="2.1">
<text x="40.3" y="41.4">P3V3_HAT</text>
<text x="144.5" y="41.4">P5V_HAT</text>
<text x="40.3" y="46.5">SCL\GPIO3</text>
<text x="40.3" y="43.9">SDA\GPIO2</text>
<text x="144.5" y="43.9">P5V_HAT</text>
<text x="149.3" y="46.5">GND</text>
<text x="40.3" y="51.6">GND</text>
<text x="141.3" y="51.6">RXD\GPIO15</text>
<text x="141.6" y="49">TXD\GPIO14</text>
<text x="149.3" y="56.6">GND</text>
<text x="149.3" y="64.3">GND</text>
<text x="40.3" y="71.9">GND</text>
<text x="149.3" y="77">GND</text>
<text x="149.3" y="82">GND</text>
<text x="40.3" y="89.7">GND</text>
<text x="40.3" y="84.6">MISO1\GPIO19</text>
<text x="138.8" y="89.7">SCLK1\GPIO21</text>
<text x="139.2" y="87.1">MOSI1\GPIO20</text>
</g>
<g font-size="2.1" fill="#0000c2">
<text x="40.3" y="49">GCLK0\GPIO4</text>
<text x="40.3" y="54.1">GPIO17</text>
<text x="40.3" y="56.6">GPIO27</text>
<text x="40.3" y="59.2">GPIO22</text>
<text x="139.4" y="54.1">PWM0\GPIO18</text>
<text x="146.4" y="59.2">GPIO23</text>
<text x="40.3" y="64.3">MOSI0\GPIO10</text>
<text x="40.3" y="61.7">P3V3_HAT</text>
<text x="146.4" y="61.7">GPIO24</text>
<text x="40.3" y="69.3">SCLK0\GPIO11</text>
<text x="40.3" y="66.8">MISO0\GPIO9</text>
<text x="146.4" y="66.8">GPIO25</text>
<text x="40.3" y="77">GCLK1\GPIO5</text>
<text x="40.3" y="74.4">ID_SD_EEPROM\GPIO0</text>
<text x="137.4" y="74.4">ID_SC_EEPROM</text>
<text x="40.3" y="79.5">GCLK2\GPIO6</text>
<text x="40.3" y="82">PWM1\GPIO12</text>
<text x="139.4" y="79.5">PWM0\GPIO12</text>
<text x="40.3" y="87.1">GPIO26</text>
<text x="146.4" y="84.6">GPIO16</text>
<text x="37.3" y="93">*GCLK2\GPIO6 INT for CAN, not important</text>
</g>
<g font-size="2.1" fill="#840000">
<text x="24.5" y="65.3">MOSI0\GPIO10</text>
<text x="24.1" y="70.4">SCLK0\GPIO11</text>
<text x="25.7" y="67.8">MISO0\GPIO9</text>
<text x="25.1" y="78">GCLK1\GPIO5</text>
<text x="24.7" y="83.1">PWM1\GPIO12</text>
<text x="25.1" y="80.5">GCLK2\GPIO6</text>
<text x="178" y="184">Part No: SDPCB_1</text>
<text x="178" y="186.7">File: AUV_Pi_Expansion.sch</text>
<text x="178" y="194.1">Size: A4</text>
<text x="178" y="197">Drawn By: Mitchell Stride</text>
<text x="200" y="194.1">Date: 2020-07-07</text>
<text x="263" y="194.1">Version: V1.0</text>
<text x="263" y="196.9">Page: 1/5</text>
</g>
<g font-size="1.8" fill="#840000">
<text x="35" y="11.9">1</text>
<text x="85" y="11.9">2</text>
<text x="135" y="11.9">3</text>
<text x="185" y="11.9">4</text>
<text x="235" y="11.9">5</text>
<text x="285" y="11.9">6</text>
<text x="10.4" y="35.9">A</text>
<text x="285.4" y="35.9">A</text>
<text x="87.8" y="41.4">1</text>
<text x="113.2" y="41.4">2</text>
<text x="87.8" y="43.9">3</text>
<text x="87.8" y="46.5">5</text>
<text x="113.2" y="43.9">4</text>
<text x="113.2" y="46.5">6</text>
<text x="87.8" y="49">7</text>
<text x="87.8" y="51.6">9</text>
<text x="112.7" y="51.6">10</text>
<text x="113.2" y="49">8</text>
<text x="87.3" y="54.1">11</text>
<text x="87.3" y="56.6">13</text>
<text x="87.3" y="59.2">15</text>
<text x="112.7" y="54.1">12</text>
<text x="112.7" y="56.6">14</text>
<text x="112.7" y="59.2">16</text>
<text x="235.6" y="58.9">2</text>
<text x="249.3" y="58.4">2</text>
<text x="262.8" y="58.2">2</text>
<text x="87.3" y="61.7">17</text>
<text x="87.3" y="64.3">19</text>
<text x="112.7" y="61.7">18</text>
<text x="112.7" y="64.3">20</text>
<text x="235.6" y="61.5">1</text>
<text x="249.3" y="61">1</text>
<text x="262.8" y="60.7">1</text>
<text x="87.3" y="66.8">21</text>
<text x="87.3" y="69.3">23</text>
<text x="87.3" y="71.9">25</text>
<text x="112.7" y="66.8">22</text>
<text x="112.7" y="69.3">24</text>
<text x="112.7" y="71.9">26</text>
<text x="235.6" y="71.1">1</text>
<text x="235.6" y="68.6">2</text>
<text x="249.6" y="70.6">1</text>
<text x="249.6" y="68.1">2</text>
<text x="263" y="70.4">1</text>
<text x="263" y="67.8">2</text>
<text x="87.3" y="74.4">27</text>
<text x="87.3" y="77">29</text>
<text x="112.7" y="74.4">28</text>
<text x="112.7" y="77">30</text>
<text x="235.6" y="78">2</text>
<text x="249.6" y="77.2">2</text>
<text x="263.3" y="77">2</text>
<text x="87.3" y="79.5">31</text>
<text x="87.3" y="82">33</text>
<text x="112.7" y="79.5">32</text>
<text x="112.7" y="82">34</text>
<text x="235.6" y="80.5">1</text>
<text x="249.6" y="79.8">1</text>
<text x="263.3" y="79.5">1</text>
<text x="10.4" y="85.9">B</text>
<text x="87.3" y="84.6">35</text>
<text x="87.3" y="87.1">37</text>
<text x="87.3" y="89.7">39</text>
<text x="112.7" y="84.6">36</text>
<text x="112.7" y="87.1">38</text>
<text x="112.7" y="89.7">40</text>
<text x="235.9" y="87.6">2</text>
<text x="249.8" y="89.4">1</text>
<text x="249.8" y="86.9">2</text>
<text x="263.6" y="89.1">1</text>
<text x="263.6" y="86.6">2</text>
<text x="285.4" y="85.9">B</text>
<text x="235.9" y="90.2">1</text>
<text x="242.6" y="106.5">5V_EXT\POE</text>
<text x="234.6" y="112">1</text>
<text x="234.6" y="109.5">2</text>
<text x="10.4" y="135.9">C</text>
<text x="285.4" y="135.9">C</text>
<text x="247.9" y="163.6">1</text>
<text x="253" y="163.6">2</text>
<text x="10.4" y="185.9">D</text>
<text x="285.4" y="185.9">D</text>
<text x="35" y="199.9">1</text>
<text x="85" y="199.9">2</text>
<text x="135" y="199.9">3</text>
<text x="185" y="199.9">4</text>
<text x="235" y="199.9">5</text>
<text x="285" y="199.9">6</text>
</g>
<g font-size="1.8" fill="#008484">
<text x="90.6" y="39.8">40HAT</text>
<text x="108.9" y="39.8">J1</text>
<text x="91.8" y="42.3">P3V3</text>
<text x="91.8" y="44.8">BCM2</text>
<text x="91.8" y="47.4">BCM3</text>
<text x="106.2" y="47.4">GND</text>
<text x="106.8" y="42.3">P5V</text>
<text x="106.8" y="44.8">P5V</text>
<text x="91.8" y="49.9">BCM4</text>
<text x="91.8" y="52.4">GND</text>
<text x="104.1" y="52.4">BCM15</text>
<text x="104.1" y="49.9">BCM14</text>
<text x="91.8" y="55">BCM17</text>
<text x="91.8" y="57.5">BCM27</text>
<text x="104.1" y="55">BCM18</text>
<text x="106.2" y="57.5">GND</text>
<text x="231.7" y="57.7">J8</text>
<text x="245.4" y="57.2">J7</text>
<text x="258.9" y="56.9">J6</text>
<text x="91.8" y="60.1">BCM22</text>
<text x="91.8" y="62.6">P3V3</text>
<text x="91.8" y="65.1">BCM10</text>
<text x="104.1" y="60.1">BCM23</text>
<text x="104.1" y="62.6">BCM24</text>
<text x="106.2" y="65.1">GND</text>
<text x="231.5" y="64.8">ESC1P</text>
<text x="245.3" y="64.3">ESC2P</text>
<text x="258.7" y="64.1">ESC3P</text>
<text x="91.8" y="67.7">BCM9</text>
<text x="91.8" y="70.2">BCM11</text>
<text x="104.1" y="67.7">BCM25</text>
<text x="105.1" y="70.2">BCM8</text>
<text x="91.8" y="72.8">GND</text>
<text x="91.8" y="75.3">BCM0</text>
<text x="91.8" y="77.8">BCM5</text>
<text x="105.1" y="72.8">BCM7</text>
<text x="105.1" y="75.3">BCM1</text>
<text x="106.2" y="77.8">GND</text>
<text x="231.2" y="76.8">J17</text>
<text x="245.1" y="76">J15</text>
<text x="258.9" y="75.7">J14</text>
<text x="91.8" y="80.4">BCM6</text>
<text x="91.8" y="82.9">BCM13</text>
<text x="104.1" y="80.4">BCM12</text>
<text x="106.2" y="82.9">GND</text>
<text x="211" y="83.4">D1</text>
<text x="231.5" y="83.9">ESC4P</text>
<text x="245.5" y="83.1">ESC5P</text>
<text x="259.2" y="82.8">ESC6P</text>
<text x="91.8" y="85.5">BCM19</text>
<text x="91.8" y="88">BCM26</text>
<text x="104.1" y="85.5">BCM16</text>
<text x="104.1" y="88">BCM20</text>
<text x="91.8" y="90.5">GND</text>
<text x="104.1" y="90.5">BCM21</text>
<text x="230.7" y="108.2">J2</text>
<text x="231.6" y="115.4">FAN</text>
<text x="266.7" y="148.6">H4</text>
<text x="266.6" y="150.9">M3</text>
<text x="266.6" y="155.2">M3</text>
<text x="266.7" y="152.9">H3</text>
<text x="223.2" y="161.6">D2</text>
<text x="229.1" y="161.6">D3</text>
<text x="234.9" y="161.6">D4</text>
<text x="266.6" y="159.6">M3</text>
<text x="266.7" y="161.6">H1</text>
<text x="266.7" y="157.2">H2</text>
<text x="266.6" y="163.9">M3</text>
</g>
<g font-size="1.8">
<text x="19.6" y="131.2">Sheet: Sensors</text>
<text x="72.9" y="130.7">Sheet: Power</text>
<text x="19.6" y="154.3">File: Sensors.sch</text>
<text x="72.9" y="153.3">File: Power.sch</text>
<text x="19.8" y="163">Sheet: Interface</text>
<text x="73.7" y="163">Sheet: POE</text>
<text x="19.8" y="188.3">File: Interface.sch</text>
<text x="73.7" y="188.1">File: POE.sch</text>
</g>
<text font-size="1.7" x="144.9" y="71.9">CE1\GPIO7</text>
<text font-size="1.7" fill="#0000c2" x="144.9" y="69.3">CE0\GPIO8</text>
<g font-size="1.4">
<text x="57.8" y="49">LED_USR1</text>
<text x="198.6" y="57.7">SCL\GPIO3</text>
<text x="198.6" y="55.6">SDA\GPIO2</text>
<text x="238.8" y="68.6">CANH</text>
<text x="239" y="71.1">CANL</text>
<text x="252.8" y="68.1">CANH</text>
<text x="253" y="70.6">CANL</text>
<text x="266.3" y="67.8">CANH</text>
<text x="266.4" y="70.4">CANL</text>
<text x="239.1" y="87.6">CANH</text>
<text x="253.1" y="86.9">CANH</text>
<text x="253.2" y="89.4">CANL</text>
<text x="266.8" y="86.6">CANH</text>
<text x="266.9" y="89.1">CANL</text>
<text x="239.2" y="90.2">CANL</text>
</g>
<g font-size="1.4" fill="#840000">
<text x="34.3" y="59.9">LEAK_2</text>
<text x="35" y="57.4">LOAD1</text>
<text x="35" y="54.8">LOAD0</text>
<text x="154.7" y="70.1">CE0\GPIO8</text>
<text x="154.7" y="75.2">ID_SC_EEPROM</text>
<text x="34.3" y="87.9">LEAK_1</text>
<text x="271.4" y="87.3">CANH</text>
<text x="271.4" y="89.9">CANL</text>
</g>
<g font-size="1.4" fill="#008484">
<text x="231.3" y="67.2">J12</text>
<text x="245.2" y="66.7">J11</text>
<text x="258.7" y="66.4">J10</text>
<text x="231.5" y="86.3">J20</text>
<text x="245.5" y="85.5">J19</text>
<text x="259.2" y="85.2">J18</text>
<text x="277.2" y="115.8">Cod</text>
<text x="277.4" y="125">Jelly</text>
<text x="277.4" y="131.1">Bubble</text>
<text x="277.3" y="137.2">Shark</text>
<text x="272.3" y="143.3">Logo9</text>
<text x="277.3" y="140.2">RPI</text>
<text x="277.4" y="143.3">KiCad2</text>
<text x="272.3" y="146.3">Logo8</text>
<text x="272.3" y="149.4">Logo7</text>
<text x="277.3" y="149.4">ESD2</text>
<text x="277.3" y="146.3">KiCad</text>
<text x="272.3" y="152.4">Logo6</text>
<text x="277.3" y="152.4">ESD1</text>
<text x="197" y="159.2">TP1</text>
<text x="197.2" y="157.6">3V3</text>
<text x="201.3" y="161.3">TP5</text>
<text x="201.8" y="159.2">TP2</text>
<text x="202.9" y="157.6">5V</text>
<text x="206.1" y="161.3">TP6</text>
<text x="206.6" y="159.2">TP3</text>
<text x="207.6" y="157.6">+V</text>
<text x="211" y="161.3">TP7</text>
<text x="249.7" y="160.8">JP1</text>
<text x="201" y="162.8">GND</text>
<text x="205.8" y="162.8">GND</text>
<text x="210.6" y="162.8">GND</text>
<text x="272.3" y="167.7">Logo1</text>
<text x="277.2" y="167.7">SNBLOCK</text>
</g>
<g font-size="1.2" fill="#008484">
<text x="208.7" y="50.8">R1</text>
<text x="213.5" y="50.8">R2</text>
<text x="210.7" y="75.7">R3</text>
<text x="211.3" y="84.9">3V3</text>
<text x="222.9" y="155.2">R4</text>
<text x="228.8" y="155.2">R5</text>
<text x="234.6" y="155.2">R6</text>
<text x="223.5" y="163.2">3V3</text>
<text x="229.2" y="163.2">5V</text>
<text x="235.2" y="163.2">+V</text>
</g>
<g font-size="1.1" fill="#008484">
<text x="205.7" y="44.4">+3V3</text>
<text x="210.5" y="44.4">+3V3</text>
<text x="208.8" y="52">3.9k</text>
<text x="213.6" y="52">3.9k</text>
<text x="240.9" y="54.8">+V</text>
<text x="254.6" y="54.3">+V</text>
<text x="268" y="54">+V</text>
<text x="240.3" y="65.7">GND</text>
<text x="254.1" y="65.2">GND</text>
<text x="267.5" y="64.9">GND</text>
<text x="210.8" y="76.9">100</text>
<text x="231.6" y="74">ESC1C</text>
<text x="240.9" y="73.8">+V</text>
<text x="245.6" y="73.5">ESC2C</text>
<text x="254.8" y="73.1">+V</text>
<text x="259" y="73.2">ESC3C</text>
<text x="268.6" y="72.8">+V</text>
<text x="254.3" y="84">GND</text>
<text x="268" y="83.7">GND</text>
<text x="240.3" y="84.8">GND</text>
<text x="208.3" y="91.9">GND</text>
<text x="231.9" y="93">ESC4C</text>
<text x="245.8" y="92.3">ESC5C</text>
<text x="259.5" y="92">ESC6C</text>
<text x="238" y="117.8">GND</text>
<text x="272.3" y="115.7">Logo18</text>
<text x="272.3" y="124.9">Logo14</text>
<text x="272.3" y="131">Logo16</text>
<text x="272.3" y="137.1">Logo11</text>
<text x="272.3" y="140.1">Logo10</text>
<text x="219.9" y="148.8">+3V3</text>
<text x="226.6" y="148.8">+5V</text>
<text x="232.7" y="148">+V</text>
<text x="198.6" y="151.6">+3V3</text>
<text x="204.2" y="151.6">+5V</text>
<text x="209.4" y="150.8">+V</text>
<text x="223" y="156.4">100</text>
<text x="228.8" y="156.4">1k</text>
<text x="234.7" y="156.4">4.7k</text>
<text x="249.4" y="164.8">CGND</text>
<text x="199.2" y="168.6">GND</text>
<text x="204" y="168.6">GND</text>
<text x="208.8" y="168.6">GND</text>
<text x="220.5" y="168.6">GND</text>
<text x="226.4" y="168.6">GND</text>
<text x="232.2" y="168.6">GND</text>
<text x="243.6" y="168.3">GND</text>
<text x="254.1" y="168.6">CHASSIS</text>
</g>
<g font-size="1.1" fill="#840000">
<text x="154.6" y="54.7">LED_USR2</text>
<text x="154.6" y="59.8">BNO_INT</text>
<text x="192.2" y="56.3">SDA\GPIO2</text>
<text x="192.3" y="58.3">SCL\GPIO3</text>
<text x="241.2" y="55.6">+</text>
<text x="255" y="55.1">+</text>
<text x="268.4" y="54.9">+</text>
<text x="154.6" y="62.4">BNO_BL_IND</text>
<text x="154.6" y="67.4">BNO_RST</text>
<text x="241.2" y="74.7">+</text>
<text x="255.2" y="73.9">+</text>
<text x="268.9" y="73.7">+</text>
<text x="154.6" y="80.1">G_DRV_LED</text>
<text x="154.6" y="85.2">EXT_TEMP</text>
<text x="233.1" y="148.9">+</text>
<text x="209.8" y="151.7">+</text>
</g>
<text font-size="1.1" x="200.2" y="71.4">LED_USR1</text>
<text font-size="1" fill="#840000" x="28.7" y="75">ID_SD_EEPROM\GPIO0</text>
</svg>
